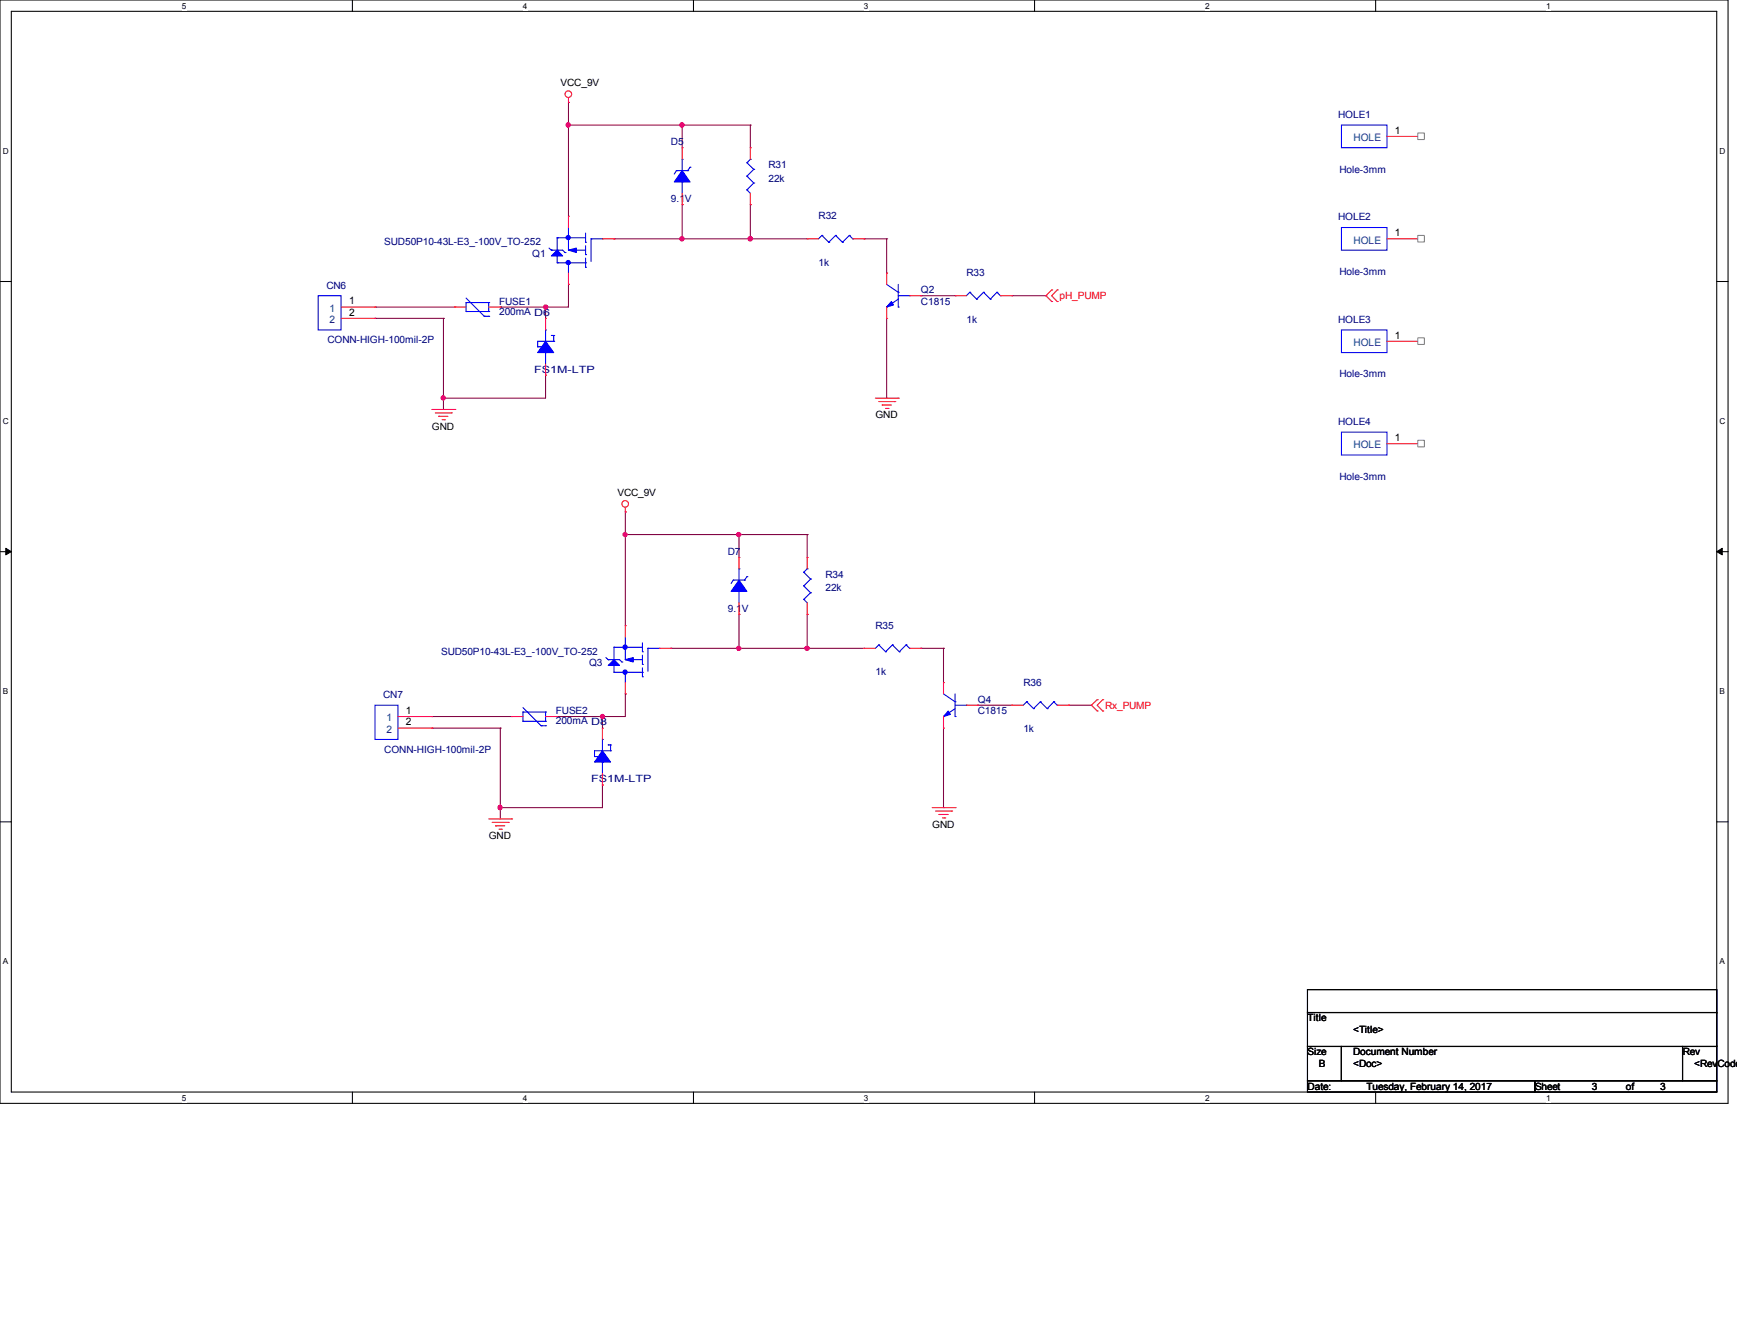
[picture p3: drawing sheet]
<svg xmlns="http://www.w3.org/2000/svg" width="279mm" height="216mm" viewBox="0 0 279 216" stroke-linecap="round" stroke-linejoin="round" font-family="sans-serif">
<path d="M0 0h278v177.4h-278zM1.8 1.8h274.3v173.8h-274.3z" fill="none" stroke="#000" stroke-width=".17"/>
<g fill="#fff">
<path d="M29.3 .2h.7v1.5h-.7z"/>
<path d="M29.3 175.8h.7v1.4h-.7z"/>
</g>
<path d="M56.7 0v1.8M56.7 175.6v1.8" fill="none" stroke="#000" stroke-width=".17"/>
<g fill="#fff">
<path d="M84.1 .2h.7v1.5h-.7z"/>
<path d="M84.1 175.8h.7v1.4h-.7z"/>
</g>
<path d="M111.5 0v1.8M111.5 175.6v1.8" fill="none" stroke="#000" stroke-width=".17"/>
<g fill="#fff">
<path d="M139 .2h.7v1.5h-.7z"/>
<path d="M139 175.8h.7v1.4h-.7z"/>
</g>
<path d="M166.4 0v1.8M166.4 175.6v1.8" fill="none" stroke="#000" stroke-width=".17"/>
<g fill="#fff">
<path d="M193.8 .2h.8v1.5h-.8z"/>
<path d="M193.8 175.8h.8v1.4h-.8z"/>
</g>
<path d="M221.3 0v1.8M221.3 175.6v1.8" fill="none" stroke="#000" stroke-width=".17"/>
<g fill="#fff">
<path d="M248.7 .2h.7v1.5h-.7z"/>
<path d="M248.7 175.8h.7v1.4h-.7z"/>
<path d="M.5 23.5h.9v1.5h-.9z"/>
<path d="M276.6 23.5h.9v1.5h-.9z"/>
<path d="M.5 67h.9v1.5h-.9z"/>
<path d="M276.6 67h.9v1.5h-.9z"/>
</g>
<path d="M0 45.3h1.8M276.1 45.3h1.9" fill="none" stroke="#000" stroke-width=".17"/>
<g fill="#fff">
<path d="M.5 110.4h.8v1.5h-.8z"/>
<path d="M276.6 110.4h.9v1.5h-.9z"/>
</g>
<path d="M0 88.7h1.8M276.1 88.7h1.9" fill="none" stroke="#000" stroke-width=".17"/>
<path d="M.9 88.1l.9 .6-.9 .5zM276.1 88.7l.9-.6v1.1z" fill="#000" stroke="#000" stroke-width=".16"/>
<g fill="#fff">
<path d="M.5 153.8h.8v1.5h-.8z"/>
<path d="M276.6 153.8h.9v1.5h-.9z"/>
</g>
<path d="M0 132.1h1.8M276.1 132.1h1.9M210.3 159.1h65.8v3.7h-65.8zM210.3 162.8h65.8v5.4h-65.8zM210.3 168.2h5.5v5.5h-5.5zM210.3 173.7h36.6v1.9h-36.6zM215.8 168.2h54.8v5.5h-54.8zM246.9 173.7h29.2v1.9h-29.2zM270.6 168.2h5.5v5.5h-5.5z" fill="none" stroke="#000" stroke-width=".17"/>
<g fill="none" stroke="#800040" stroke-width=".17">
<path d="M91.4 16.5h.1M91.4 16.5v18.3M91.4 20.1h.1M91.4 20.1h29.3M98.8 38.4h.1M98.8 38.4h31M109.7 20.1h.1M109.7 32.9h.1M109.7 38.4h.1M109.7 20.1v3.6M109.7 32.9v5.5M120.7 20.1h.1"/>
<path d="M120.7 32.9h.1M120.7 38.4h.1M120.7 20.1v3.6M120.7 32.9v5.5M139 38.4h.1M139 38.4h3.6M142.6 38.4h.1M142.6 38.4v5.5M60.3 51.2h.1M60.3 49.4h.1M60.3 51.2h11M60.3 49.4h12.9"/>
<path d="M71.3 51.2h.1M71.3 51.2v14.6M80.5 49.4h.1M87.8 49.4h.1M87.8 49.4v1.8M91.4 45.7h.1M91.4 45.7v3.7h-10.9M142.6 51.2v12.8M148.1 47.5h.1M148.1 47.5h5.5M162.8 47.5h5.4M168.2 47.5h.1"/>
<path d="M71.3 64h.1M87.8 60.3h.1M87.8 60.3v3.7h-16.5M142.6 64h.1M100.6 82.3h.1M100.6 85.9h.1M100.6 82.3v18.3M100.6 85.9h29.2M118.9 85.9h.1M118.9 98.8h.1M118.9 85.9v3.7M118.9 98.8v5.4"/>
<path d="M129.8 85.9h.1M129.8 98.8h.1M129.8 85.9v3.7M129.8 98.8v5.4M69.5 117.1h.1M69.5 115.2h.1M69.5 117.1h11M69.5 115.2h12.8M80.5 117.1h.1M80.5 117.1v14.6M89.6 115.2h.1M96.9 115.2h.1"/>
<path d="M96.9 115.2v1.9M100.6 111.5h.1M100.6 111.5v3.7h-11M107.9 104.2h.1M107.9 104.2h31.1M118.9 104.2h.1M129.8 104.2h.1M148.1 104.2h.1M148.1 104.2h3.7M151.8 104.2h.1M151.8 104.2v5.5M151.8 117.1v12.7"/>
<path d="M157.3 113.4h.1M157.3 113.4h5.5M171.9 113.4h.1M171.9 113.4h3.7M80.5 129.8h.1M96.9 126.2h.1M96.9 126.2v3.6h-16.4M151.8 129.8h.1"/>
</g>
<g fill="#f0f" stroke="#f0f" stroke-width=".17">
<circle cx="87.8" cy="49.4" r=".34"/>
<circle cx="71.3" cy="64" r=".34"/>
<circle cx="109.7" cy="20.1" r=".35"/>
<circle cx="91.4" cy="20.1" r=".35"/>
<circle cx="109.7" cy="38.4" r=".35"/>
<circle cx="120.7" cy="38.4" r=".36"/>
<circle cx="96.9" cy="115.2" r=".34"/>
<circle cx="80.4" cy="129.8" r=".35"/>
<circle cx="118.8" cy="85.9" r=".34"/>
<circle cx="100.5" cy="85.9" r=".34"/>
<circle cx="118.8" cy="104.2" r=".34"/>
<circle cx="129.8" cy="104.2" r=".35"/>
</g>
<g fill="none" stroke="#f00" stroke-width=".17">
<path d="M91.4 16.5h.1M91.4 15.7v.8M91.4 34.8h.1M91.4 34.8v1.8M96.9 38.4h1.9M98.8 38.4h.1M120.7 32.9h.1M120.7 23.7h.1M120.7 23.7v1.9M120.7 31.1v1.8M223.1 21.9h5.5M228.6 21.9h.1"/>
<path d="M73.2 49.4h.1M73.2 49.4h1.8M78.6 49.4h1.9M80.5 49.4h.1M87.8 51.2h.1M87.8 51.2v1.8M87.8 58.5v1.8M91.4 45.7h.1M91.4 43.9v1.8M169.2 46.6h.1M169.2 48.5h.1M169.2 46.6l-1 .9 1 1"/>
<path d="M170.1 48.5h.1M170.1 46.6h.1M170.1 46.6l-.9 .9 .9 1M69.5 65.8h3.7M70 66.4h2.6M70.6 66.9h.1M70.6 66.9h1.5M71.1 67.5h.4M71.5 67.5h.1M72.6 66.4h.1M73.2 65.8h.1M87.8 60.3h.1"/>
<path d="M140.8 64h3.7M141.4 64.6h2.5M141.9 65.1h.1M141.9 65.1h1.5M142.5 65.7h.3M142.8 65.7h.1M143.9 64.6h.1M144.5 64h.1M100.6 82.3h.1M100.6 81.6v.7M129.8 98.8h.1M129.8 89.6h.1"/>
<path d="M129.8 89.6v1.8M129.8 96.9v1.9M96.9 117.1h.1M96.9 117.1v1.8M100.6 111.5h.1M100.6 100.6h.1M100.6 100.6v1.8M100.6 109.7v1.8M106 104.2h1.9M107.9 104.2h.1M176.5 112.5h.1M176.5 114.3h.1"/>
<path d="M176.5 112.5l-.9 .9 .9 .9M177.4 114.3h.1M177.4 112.5h.1M177.4 112.5l-.9 .9 .9 .9M78.6 131.7h3.7M79.2 132.2h2.5M79.7 132.8h.1M79.7 132.8h1.5M80.3 133.3h.3M80.6 133.3h.1M81.7 132.2h.1M82.3 131.7h.1"/>
<path d="M96.9 126.2h.1M96.9 124.3v1.9M149.9 129.8h3.7M150.5 130.4h2.6M151 130.9h.1M151 130.9h1.5M151.6 131.5h.4M152 131.5h.1M153.1 130.4h.1M153.6 129.8h.1"/>
<circle cx="91.4" cy="15.1" r=".53"/>
<circle cx="100.6" cy="81" r=".53"/>
</g>
<g fill="none" stroke="#00f" stroke-width=".17">
<path d="M88.3 39.9l.4 .3M89.6 38.2h.1M89.6 38.2h4.6M89.6 38.2v2M91.4 38.2h.1M91.4 36.6v3.6M94.2 38.9h.1M94.2 37.5v1.4M94.2 39.5v1.4M95.1 38.4h.1M95.1 38.4v3.6M95.1 38.4h1.8"/>
<path d="M96.9 38.4h.1M120.1 30.5h.1M120.1 28.3h.1M120.1 26.2h.1M120.1 30.5l.6 .6M120.1 28.3l1.1 1.1M120.1 26.2l1.1 1M120.7 25.6h.1M120.7 25.6l-.6 .6M121.2 29.4h.1M121.2 27.2h.1M121.2 29.4l-1.1 1.1"/>
<path d="M121.2 27.2l-1.1 1.1M215.8 20.1h7.3v3.6h-7.3zM75 50.1h.1M75 48.6h.1M75 47.9l2.9 2.9M75 50.1h3.6M75 48.6h3.6M75 48.6v1.5M77.9 50.8h.1M77.9 50.8h.7M78.6 50.8h.1M78.6 50.1h.1"/>
<path d="M78.6 48.6h.1M78.6 48.6v1.5M86.5 55.8h.1M86.5 55.8h.4M86.9 55.8h.1M87.8 56.7h.1M87.8 53h.1M87.8 53v1.9M87.8 56.7v1.8M88.7 53.9h.1M88.7 40.2h.1M88.7 53.9h.4"/>
<path d="M88.7 40.2h1.8l.4 .4M89.1 54.9h.1M89.1 53.9h.1M89.1 54.9h-2.6v.9M89.1 53.9v1M89.6 40.2h.1M89.6 42.2h.1M89.6 41.1v1.1M89.6 42.2h4.6M90.9 40.6h.1M91.4 42.2h.1M91.4 40.2h.1"/>
<path d="M91.4 40.2h2.8M91.4 42.2v1.7M94.2 40.9h.1M94.2 43h.1M94.2 42.2h.1M94.2 41.5v1.5M129.3 96.4h.1M129.3 94.2h.1M129.3 92h.1M129.3 96.4l.5 .5M129.3 94.2l1.1 1.1M129.3 92l1.1 1.1"/>
<path d="M129.8 91.4h.1M129.8 91.4l-.5 .6M130.4 95.3h.1M130.4 93.1h.1M130.4 95.3l-1.1 1.1M130.4 93.1l-1.1 1.1M96.9 118.9h.1M96.9 118.9v1.8M97.5 105.7l.3 .3M97.8 119.8h.1M97.8 106h.1M97.8 119.8h.4"/>
<path d="M97.8 106h1.9l.3 .4M98.2 119.8h.1M98.2 119.8v.9M98.8 104.1h.1M98.8 106h.1M98.8 108.1h.1M98.8 104.1h4.5M98.8 104.1v1.9M98.8 107v1.1M98.8 108.1h4.5M100 106.4h.1M100.6 108.1h.1"/>
<path d="M100.6 106h.1M100.6 104.1h.1M100.6 106h2.7M100.6 102.4v3.6M100.6 108.1v1.6M103.3 104.8h.1M103.3 106.8h.1M103.3 108.8h.1M103.3 108.1h.1M103.3 103.3v1.5M103.3 105.3v1.5M103.3 107.4v1.4"/>
<path d="M104.2 104.2h.1M104.2 104.2v3.7M104.2 104.2h1.8M106 104.2h.1M95.6 121.6h.1M95.6 121.6h.4M96 121.6h.1M96.9 122.5h.1M96.9 122.5v1.8M98.2 120.7h.1M98.2 120.7h-2.6v.9"/>
</g>
<g fill="#00f" stroke="#00f" stroke-width=".17">
<path d="M89.6 40.2l.9 .9h-1.8z"/>
<path d="M91.4 40.2l1.3-.3v.7z"/>
<path d="M98.8 106l.9 1h-1.9z"/>
<path d="M100.6 106l1.3-.3v.7z"/>
<path d="M96.9 120.7l1.3 1.8h-2.6z" fill-rule="evenodd"/>
<path d="M87.8 54.9l1.3 1.8h-2.6z" fill-rule="evenodd"/>
<circle cx="91.4" cy="38.2" r=".34"/>
<circle cx="91.4" cy="42.2" r=".34"/>
<circle cx="100.5" cy="104" r=".35"/>
<circle cx="100.5" cy="108.1" r=".35"/>
</g>
<path d="M228.1 21.4h1v1h-1z" fill="#fff"/>
<path d="M228 21.4h1.1v1h-1.1z" fill="none" stroke="#808080" stroke-width=".16"/>
<g fill="none" stroke="#00f" stroke-width=".17">
<path d="M108.8 27.4h.1M108.8 27.4l-.3 .6M108.8 27.4h1.8M109.7 29.3h.1M109.7 25.6h.1M109.7 25.6v1.8M109.7 29.3v1.8M110.6 27.4h.1M111 26.9h.1M111 26.9l-.4 .5M215.8 36.6h7.3v3.6h-7.3zM142.6 49.4h.1"/>
<path d="M142.6 45.7l1.9 1.3M144.5 47h.1M144.5 49.4h.1M144.5 48.1l-1.9 1.3M144.5 45.7v3.7M144.5 47.5h1.8M146.3 47.5h.1M84.1 116h.1M84.1 114.5h.1M84.1 113.7l2.9 3M84.1 116h3.7M84.1 114.5h3.7"/>
<path d="M84.1 114.5v1.5M87 116.7h.1M87 116.7h.8M87.8 116.7h.1M87.8 116h.1M87.8 114.5h.1M87.8 114.5v1.5M151.8 115.2h.1M151.8 111.5l1.8 1.3M153.6 112.8h.1M153.6 115.2h.1M153.6 113.9l-1.8 1.3"/>
<path d="M153.6 111.5v3.7M153.6 113.4h1.8M155.4 113.4h.1"/>
</g>
<g fill="#00f" stroke="#00f" stroke-width=".17">
<path d="M152.5 114.3l.4 .6-1.1 .3z"/>
<path d="M143.4 48.5l.3 .5-1.1 .4z"/>
<path d="M109.7 27.4l1.3 1.9h-2.5z" fill-rule="evenodd"/>
</g>
<g fill="none" stroke="#f00" stroke-width=".17">
<path d="M109.7 32.9h.1M109.7 23.7h.1M109.7 23.7v1.9M109.7 31.1v1.8M223.1 38.4h5.5M228.6 38.4h.1M142.6 43.9h.1M142.6 51.2h.1M142.6 43.9v1.8M142.6 49.4v1.8M146.3 47.5h1.8M148.1 47.5h.1"/>
<path d="M82.3 115.2h.1M82.3 115.2h1.8M87.8 115.2h1.8M89.6 115.2h.1M151.8 109.7h.1M151.8 117.1h.1M151.8 109.7v1.8M151.8 115.2v1.9M155.4 113.4h1.9M157.3 113.4h.1"/>
</g>
<path d="M228.1 37.9h1v1h-1z" fill="#fff"/>
<path d="M228 37.8h1.1v1.1h-1.1z" fill="none" stroke="#808080" stroke-width=".16"/>
<g fill="none" stroke="#00f" stroke-width=".17">
<path d="M51.2 47.5h3.7v5.5h-3.7zM156 47h.1M156 47l-.6 .5M156 47l1.1 1.1M157.1 48.1h.1M158.2 47h.1M158.2 47l-1.1 1.1M158.2 47l1.1 1.1M159.3 48.1h.1M160.4 47h.1M160.4 47l-1.1 1.1M160.4 47l.5 .5"/>
<path d="M160.9 47.5h.1M215.8 53h7.3v3.7h-7.3zM117.9 93.3h.1M117.9 93.3l-.3 .5M117.9 93.3h1.9M118.9 95.1h.1M118.9 91.4h.1M118.9 91.4v1.9M118.9 95.1v1.8M119.8 93.3h.1M120.1 92.7h.1M120.1 92.7l-.3 .6"/>
<path d="M60.3 113.4h3.7v5.5h-3.7zM165.1 112.8h.1M165.1 112.8l-.5 .6M165.1 112.8l1.1 1.1M166.2 113.9h.1M167.3 112.8h.1M167.3 112.8l-1.1 1.1M167.3 112.8l1.1 1.1M168.4 113.9h.1M169.5 112.8h.1M169.5 112.8l-1.1 1.1M169.5 112.8l.6 .6"/>
<path d="M170.1 113.4h.1"/>
</g>
<g fill="none" stroke="#f00" stroke-width=".17">
<path d="M54.9 49.4h5.4M54.9 51.2h5.4M60.3 49.4h.1M60.3 51.2h.1M153.6 47.5h.1M153.6 47.5h1.8M160.9 47.5h1.9M162.8 47.5h.1M223.1 54.9h5.5M228.6 54.9h.1M118.9 98.8h.1M118.9 89.6h.1"/>
<path d="M118.9 89.6v1.8M118.9 96.9v1.9M64 115.2h5.5M64 117.1h5.5M69.5 115.2h.1M69.5 117.1h.1M162.8 113.4h.1M162.8 113.4h1.8M170.1 113.4h1.8M171.9 113.4h.1"/>
</g>
<path d="M118.9 93.3l1.2 1.8h-2.5z" fill-rule="evenodd" fill="#00f" stroke="#00f" stroke-width=".17"/>
<path d="M228.1 54.4h1v1h-1z" fill="#fff"/>
<path d="M228 54.3h1.1v1.1h-1.1z" fill="none" stroke="#808080" stroke-width=".16"/>
<g fill="none" stroke="#00f" stroke-width=".17">
<path d="M215.8 69.5h7.3v3.7h-7.3zM141.4 103.7h.1M141.4 103.7l-.6 .5M141.4 103.7l1.1 1.1M142.5 104.8h.1M143.6 103.7h.1M143.6 103.7l-1.1 1.1M143.6 103.7l1.1 1.1M144.7 104.8h.1M145.8 103.7h.1M145.8 103.7l-1.1 1.1M145.8 103.7l.5 .5"/>
<path d="M146.3 104.2h.1"/>
</g>
<path d="M223.1 71.3h5.5M228.6 71.3h.1M139 104.2h.1M139 104.2h1.8M146.3 104.2h1.8M148.1 104.2h.1" fill="none" stroke="#f00" stroke-width=".17"/>
<path d="M228.1 70.8h1v1h-1z" fill="#fff"/>
<path d="M228 70.8h1.1v1h-1.1z" fill="none" stroke="#808080" stroke-width=".16"/>
<path d="M132.2 37.8h.1M132.2 37.8l-.5 .6M132.2 37.8l1.1 1.1M133.3 38.9h.1M134.4 37.8h.1M134.4 37.8l-1.1 1.1M134.4 37.8l1.1 1.1M135.5 38.9h.1M136.6 37.8h.1M136.6 37.8l-1.1 1.1M136.6 37.8l.6 .6M137.2 38.4h.1" fill="none" stroke="#00f" stroke-width=".17"/>
<path d="M129.8 38.4h.1M129.8 38.4h1.9M137.2 38.4h1.8M139 38.4h.1" fill="none" stroke="#f00" stroke-width=".17"/>
<g fill="#f0f" stroke="#f0f" stroke-width=".17">
<circle cx="87.8" cy="49.4" r=".34"/>
<circle cx="71.3" cy="64" r=".34"/>
<circle cx="109.7" cy="20.1" r=".35"/>
<circle cx="91.4" cy="20.1" r=".35"/>
<circle cx="109.7" cy="38.4" r=".35"/>
<circle cx="120.7" cy="38.4" r=".36"/>
<circle cx="96.9" cy="115.2" r=".34"/>
<circle cx="80.4" cy="129.8" r=".35"/>
<circle cx="118.8" cy="85.9" r=".34"/>
<circle cx="100.5" cy="85.9" r=".34"/>
<circle cx="118.8" cy="104.2" r=".34"/>
<circle cx="129.8" cy="104.2" r=".35"/>
</g>
<g font-size="1.7" fill="#004080">
<text x="217.7" y="22.7">HOLE</text>
<text x="217.7" y="39.2">HOLE</text>
<text x="53" y="50.1">1</text>
<text x="53" y="51.9">2</text>
<text x="217.7" y="55.6">HOLE</text>
<text x="217.7" y="72.1">HOLE</text>
<text x="62.2" y="116">1</text>
<text x="62.2" y="117.8">2</text>
</g>
<g font-size="1.7">
<text x="224.4" y="21.5">1</text>
<text x="224.4" y="38">1</text>
<text x="56.1" y="48.9">1</text>
<text x="56.1" y="50.8">2</text>
<text x="224.4" y="54.4">1</text>
<text x="224.4" y="70.9">1</text>
<text x="65.3" y="114.8">1</text>
<text x="65.3" y="116.6">2</text>
</g>
<g font-size="1.6">
<text x="90.2" y="13.9">VCC_9V</text>
<text x="69.5" y="69.1">GND</text>
<text x="140.8" y="67.3">GND</text>
<text x="99.3" y="79.7">VCC_9V</text>
<text x="78.6" y="134.9">GND</text>
<text x="150" y="133.1">GND</text>
<text x="210.3" y="164.2">Title</text>
<text x="217.7" y="166">&lt;Title&gt;</text>
<text x="210.3" y="169.7">Size</text>
<text x="212.2" y="171.5">B</text>
<text x="217.7" y="169.7">Document Number</text>
<text x="217.7" y="171.5">&lt;Doc&gt;</text>
<text x="270.7" y="169.7">Rev</text>
<text x="272.5" y="171.5">&lt;RevCode&gt;</text>
<text x="210.3" y="175.2">Date:</text>
<text x="219.8" y="175.2">Tuesday, February 14, 2017</text>
<text x="246.9" y="175.2">Sheet</text>
<text x="256.1" y="175.2">3</text>
<text x="261.5" y="175.2">of</text>
<text x="267" y="175.2">3</text>
</g>
<g font-size="1.6" fill="#000080">
<text x="107.9" y="23.4">D5</text>
<text x="215.2" y="19">HOLE1</text>
<text x="123.6" y="27.1">R31</text>
<text x="123.6" y="29.2">22k</text>
<text x="215.5" y="27.8">Hole-3mm</text>
<text x="107.9" y="32.5">9.1V</text>
<text x="131.7" y="35.3">R32</text>
<text x="215.2" y="35.4">HOLE2</text>
<text x="61.8" y="39.5">SUD50P10-43L-E3_-100V_TO-252</text>
<text x="85.6" y="41.3">Q1</text>
<text x="52.5" y="46.4">CN6</text>
<text x="131.7" y="42.8">1k</text>
<text x="148.1" y="47.2">Q2</text>
<text x="155.5" y="44.4">R33</text>
<text x="215.5" y="44.2">Hole-3mm</text>
<text x="80.3" y="49">FUSE1</text>
<text x="80.3" y="50.6">200mA D6</text>
<text x="148.1" y="49">C1815</text>
<text x="155.5" y="51.9">1k</text>
<text x="215.2" y="51.9">HOLE3</text>
<text x="52.7" y="55.2">CONN-HIGH-100mil-2P</text>
<text x="85.9" y="59.9">FS1M-LTP</text>
<text x="215.5" y="60.7">Hole-3mm</text>
<text x="215.2" y="68.4">HOLE4</text>
<text x="215.5" y="77.1">Hole-3mm</text>
<text x="117.1" y="89.2">D7</text>
<text x="132.8" y="92.9">R34</text>
<text x="132.8" y="95.1">22k</text>
<text x="117.1" y="98.3">9.1V</text>
<text x="140.8" y="101.1">R35</text>
<text x="71" y="105.3">SUD50P10-43L-E3_-100V_TO-252</text>
<text x="94.8" y="107.1">Q3</text>
<text x="61.6" y="112.3">CN7</text>
<text x="140.8" y="108.6">1k</text>
<text x="157.3" y="113">Q4</text>
<text x="164.6" y="110.2">R36</text>
<text x="89.4" y="114.8">FUSE2</text>
<text x="89.4" y="116.5">200mA D8</text>
<text x="157.3" y="114.8">C1815</text>
<text x="164.6" y="117.7">1k</text>
<text x="61.8" y="121">CONN-HIGH-100mil-2P</text>
<text x="95.1" y="125.8">FS1M-LTP</text>
</g>
<g font-size="1.6" fill="#f00">
<text x="170.4" y="48">pH_PUMP</text>
<text x="177.8" y="113.9">Rx_PUMP</text>
</g>
<g font-size="1.3">
<text x="29.3" y="1.4">5</text>
<text x="84.1" y="1.4">4</text>
<text x="139" y="1.4">3</text>
<text x="193.8" y="1.4">2</text>
<text x="248.7" y="1.4">1</text>
<text x=".5" y="24.7">D</text>
<text x="276.6" y="24.7">D</text>
<text x=".5" y="68.2">C</text>
<text x="276.6" y="68.2">C</text>
<text x=".5" y="111.6">B</text>
<text x="276.6" y="111.6">B</text>
<text x=".5" y="155">A</text>
<text x="276.6" y="155">A</text>
<text x="29.3" y="177">5</text>
<text x="84.1" y="177">4</text>
<text x="139" y="177">3</text>
<text x="193.8" y="177">2</text>
<text x="248.7" y="177">1</text>
</g>
</svg>
